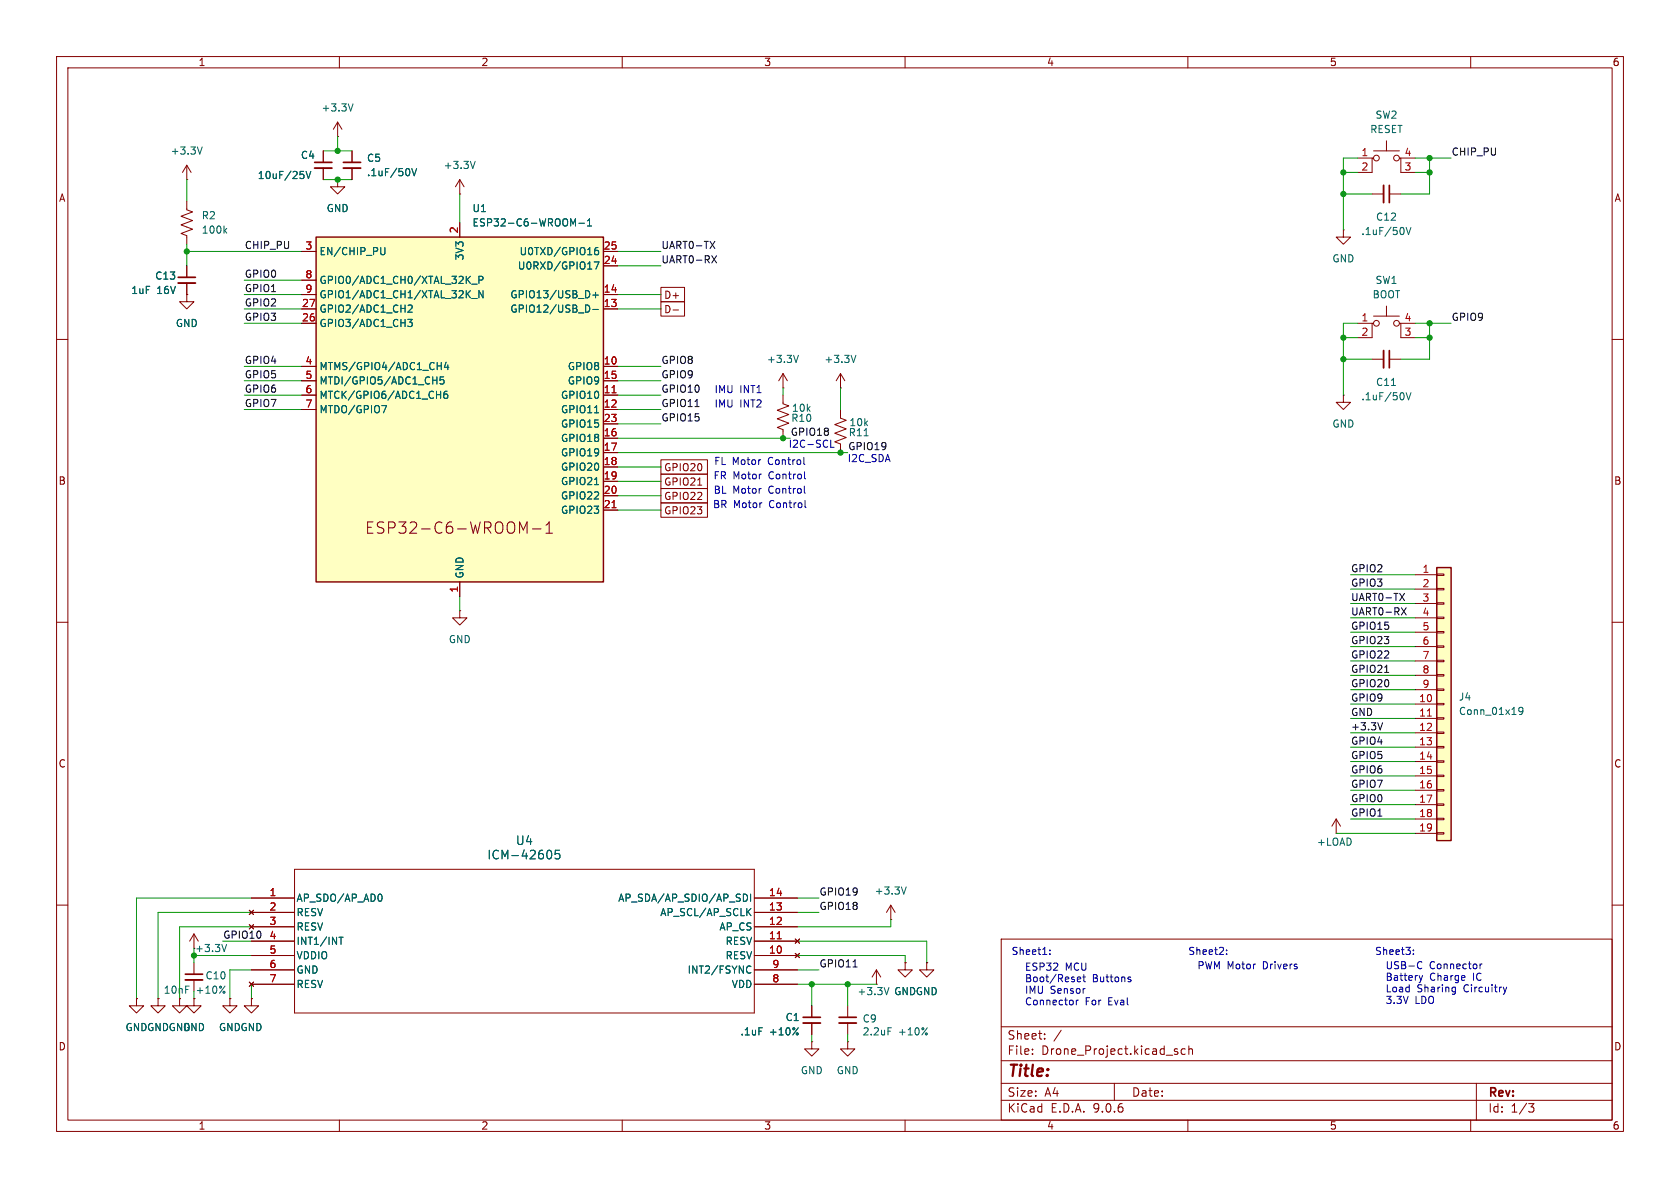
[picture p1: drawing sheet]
<svg xmlns="http://www.w3.org/2000/svg" width="297mm" height="210mm" viewBox="0 0 297 210" stroke-linecap="round" stroke-linejoin="round" font-family="sans-serif">
<g fill="none" stroke="#840000" stroke-width=".18">
<path d="M10 10h277v190h-277zM12 12h273v186h-273zM60 10v2M110 10v2M160 10v2M210 10v2M260 10v2M59.7 24.1h.1M59.7 31.8v1.2h1.3l-1.3 1.3-1.3-1.3h1.3M59.7 31.8h.1M59.7 21.6l-.8 1.3M59.7 21.6l.8 1.3"/>
<path d="M59.7 21.6v2.5M62.2 26.7v2M62.2 29.7v2.1M81.3 34.3h.1M81.3 31.8l-.8 1.2M81.3 31.8l.7 1.2M81.3 31.8v2.5M240 27.9h2.6M242.6 34.3h2M242.8 27.9h-.2v2.6h-2.6M242.8 26.7h4.6M245.1 24.9v1.8"/>
<path d="M245.6 34.3h2M247.4 27.9h.2v2.6h2.6M247.6 27.9h2.6M33 52.1v1.2h1.3l-1.3 1.3-1.3-1.3h1.3M33 52.1h.1M33 47v2M33 50v2.1M237.5 40.6v1.3h1.3l-1.3 1.3-1.3-1.3h1.3M237.5 40.6h.1M240 57.2h2.6M242.8 57.2h-.2v2.5h-2.6M242.8 55.9h4.6"/>
<path d="M245.1 54.1v1.8M247.4 57.2h.2v2.5h2.6M247.6 57.2h2.6M10 60h2M138.4 68.6h.1M138.4 69.9v1.5l1 .4-2 .7 2 .8-2 .7 2 .8-2 .8 1 .3v1.6M138.4 66l-.7 1.3M138.4 66l.8 1.3M138.4 66v2.6M148.6 68.6h.1M148.6 72.4v1.5l1 .4-2 .8 2 .7-2 .8 2 .7-2 .8 1 .4v1.5M148.6 66l-.8 1.3"/>
<path d="M148.6 66l.8 1.3M148.6 66v2.6M237.5 69.9v1.2h1.3l-1.3 1.3-1.3-1.3h1.3M237.5 69.9h.1M242.6 63.5h2M245.6 63.5h2M285 60h2M10 110h2M81.3 108v1.2h1.2l-1.2 1.3-1.3-1.3h1.3M81.3 108h.1M285 110h2M44.4 158.8h7.7"/>
<path d="M52.1 153.7h81.2v25.4h-81.2zM133.3 158.8h7.7M10 160h2M24.1 176.5v1.3h1.3l-1.3 1.3-1.2-1.3h1.2M24.1 176.5h.1M27.9 176.5v1.3h1.3l-1.3 1.3-1.2-1.3h1.2M27.9 176.5h.1M31.7 176.5v1.3h1.3l-1.3 1.3-1.2-1.3h1.2M31.7 176.5h.1M34.3 176.5v1.3h1.3l-1.3 1.3-1.3-1.3h1.3M34.3 176.5h.1M34.3 165.1l-.8 1.3"/>
<path d="M34.3 165.1l.8 1.3M34.3 165.1v2.5M34.3 170.2v2M34.3 173.2v2.1M40.6 176.5v1.3h1.3l-1.3 1.3-1.2-1.3h1.2M40.6 176.5h.1M44.1 160.9l.7 .8M44.1 163.4l.7 .8M44.1 173.6l.7 .8M44.4 176.5v1.3h1.3l-1.3 1.3-1.2-1.3h1.2M44.4 176.5h.1M44.4 161.3h7.7"/>
<path d="M44.4 163.8h7.7M44.4 166.4h7.7M44.4 168.9h7.7M44.4 171.5h7.7M44.4 174h7.7M44.8 160.9l-.7 .8M44.8 163.4l-.7 .8M44.8 173.6l-.7 .8M133.3 161.3h7.7M133.3 163.8h7.7M133.3 166.4h7.7M133.3 168.9h7.7"/>
<path d="M133.3 171.5h7.7M133.3 174h7.7M140.6 166l.8 .8M140.6 168.5l.8 .8M141.4 166l-.8 .8M141.4 168.5l-.8 .8M177 166h108v32h-108zM285 160h2M60 198v2M110 198v2M149.9 184.2v1.2h1.2l-1.2 1.3-1.3-1.3h1.3M149.9 184.2h.1"/>
<path d="M160 198v2M177 194.5h108M177 191.5h108M177 187.5h108M177 181.5h108M182.5 186.3v.1M182.5 185.5v.1M184.7 183.6v.1M184.7 182.8v.1M187.6 182.1l-1.3 2M197 191.5v3M207.8 185.9l.4 .1v.2l-.2 .2h-.3"/>
<path d="M207.8 185.4l.4 .1M209.5 185.5l-.4-.1-.3 .3v.4l.2 .2h.5M210 198v2M210.2 185.5l.2-.1 .3 .1 .1 .9M210.2 184.9v1.5M260 198v2M261 191.5v6.5M270.2 195.1h1l-.5 .6 .4 .1 .1 .5-.3 .3h-.4"/>
<circle cx="243.3" cy="27.9" r=".51"/>
<circle cx="246.9" cy="27.9" r=".51"/>
<circle cx="243.3" cy="57.2" r=".51"/>
<circle cx="246.9" cy="57.2" r=".51"/>
</g>
<g fill="none" stroke="#006464" stroke-width=".18">
<path d="M62.4 18.4l-.4 1.2M72.8 29.8l.4 1.3 .5-1.3M84 28.5l-.4 1.3M248.6 40.2l.4 1.3 .4-1.3M141.2 62.8l-.5 1.3M151.3 62.8l-.4 1.3M152.8 77h.7M246 68.1h.7M248.6 69.4l.4 1.3 .4-1.3M67.2 158.1a.79 .79 0 0 1 0 1.2M97.2 150.3a.95 .95 0 0 1 0 1.5M98.9 150.3h-.7l-.1 .7 .2-.1 .5 .1 .2 .2-.1 .5-.2 .1-.6-.1"/>
<path d="M131.4 158.1a.64 .64 0 0 1 .8 .6 .64 .64 0 0 1-.8 .6M132.7 158.1v1.2M40.1 166.9l-.5 1.3M59.9 165.7h.7M60.3 165.7v1.2M132.2 161.1l.6 .8M132.2 170.8h.3l.3 .1M132.8 160.6l-.8 .7M132.8 171.9l-.3 .1h-.3"/>
</g>
<path d="M137.4 166h.7" fill="none" stroke="#a90000" stroke-width=".18"/>
<path d="M60.7 28.7h3.1M245.6 32.8v3M31.5 49h3M245.6 62v3M32.8 172.2h3" fill="none" stroke="#840000" stroke-width=".3"/>
<path d="M60.7 29.7h3.1M244.6 32.8v3M31.5 50h3M244.6 62v3M32.8 173.2h3" fill="none" stroke="#840000" stroke-width=".33"/>
<path d="M55.9 41.9h50.8v61h-50.8z" fill="#ffffc2"/>
<path d="M55.9 41.9h50.8v61h-50.8z" fill="none" stroke="#840000" stroke-width=".25"/>
<g fill="none" stroke="#840000" stroke-width=".18">
<path d="M33 31.8h.1M33 35.6v1.5l1 .4-2 .7 2 .8-2 .8 2 .7-2 .8 1 .4v1.5M33 29.2l-.7 1.3M33 29.2l.8 1.3M33 29.2v2.6M57.1 26.7v2M57.1 29.7v2.1M81.3 39.4v2.5M53.3 44.5h2.6M53.3 49.5h2.6M53.3 52.1h2.6M53.3 54.6h2.6"/>
<path d="M53.3 57.2h2.6M106.7 44.5h2.5M106.7 52.1h2.5M106.7 54.6h2.5M106.7 47h2.5M53.3 64.8h2.6M53.3 67.3h2.6M53.3 69.9h2.6M53.3 72.4h2.6M106.7 64.8h2.5M106.7 67.3h2.5M106.7 69.9h2.5"/>
<path d="M106.7 72.4h2.5M106.7 74.9h2.5M106.7 77.5h2.5M92.5 93.7l.7-1.4v2M94.1 93.5h1.6M96.5 94.3h1.2M96.5 92.8l.6-.5v2M106.7 80h2.5M106.7 82.6h2.5M106.7 85.1h2.5M106.7 87.6h2.5M106.7 90.2h2.5"/>
<path d="M81.3 102.9v2.5M236.2 147.3h.1M236.2 144.8l-.7 1.3M236.2 144.8l.8 1.3M236.2 144.8v2.5M143.5 177.8v2M149.9 177.8v2M154.9 174h.1M154.9 171.5l-.7 1.2M154.9 171.5l.8 1.2M154.9 171.5v2.5M157.5 162.6h.1"/>
<path d="M157.5 160l-.8 1.3M157.5 160l.7 1.3M157.5 160v2.6M160 170.2v1.3h1.3l-1.3 1.2-1.3-1.2h1.3M160 170.2h.1M163.8 170.2v1.3h1.3l-1.3 1.2-1.2-1.2h1.2M163.8 170.2h.1M143.5 184.2v1.2h1.3l-1.3 1.3-1.3-1.3h1.3M143.5 184.2h.1M143.5 180.8v2.1M149.9 180.8v2.1"/>
</g>
<g fill="none" stroke="#006464" stroke-width=".18">
<path d="M35.7 26l-.4 1.2M53.7 30.9v.5M54.1 30.3l.4 1.3 .5-1.3M101.3 39.6l.4-.9v1.2M102.3 39.5h1M103.9 39.9h.7M103.9 39l.3-.3v1.2M39.7 40.7l.4 .5M40.1 40.4l-.5 .5M68 43.8v1.1l-.2 .1h-.4M72.1 56.5h.8l-.4 .4 .3 .2v.5l-.2 .1-.5-.1M72.2 54l.4-.1 .3 .4-.8 .9h.8"/>
<path d="M83.4 50.2h1M83.4 52.8h1M84.7 49.5l.6-.1 .1-.1-.1-.3-.6-.2v1.3M85.4 51.4v1.2l-.7-1.2v1.2M104 54l.3 .5-.3 .6M104.8 52.2h1M104.8 54.7h1M105 46.3h.9l-.6 1.3M105.3 51.7v.9M105.7 43.8h-.4a.86 .86 0 0 0 0 1.2l.5-.1v-.4l-.2-.3-.4 .1-.1 .2M67.5 71.7h.8l-.5 1.3M76.5 67.2h.7"/>
<path d="M77.2 69.8h.7M77.2 66.6v1.3M77.3 64.7h.7M77.9 69.2v1.2M78 64.1v1.2M78.4 66.6h-.6v.6l.2-.1 .4 .1 .1 .1-.1 .5-.1 .1-.5-.1M78.9 64l-.3 .9h.7M79 69.2h-.3a.86 .86 0 0 0 0 1.2l.4-.1 .1-.4-.3-.3h-.2l-.3 .3M79.2 64.5v.8M105.1 73h.7M105.1 85.7h.7M160.2 156.8l-.4 1.3"/>
<path d="M157.2 174.6l-.5 1.2M157 181.7h.6"/>
</g>
<path d="M108.2 69.4h.7M108.2 89.8h.7" fill="none" stroke="#a90000" stroke-width=".18"/>
<path d="M55.6 28.7h3.1M142 179.8h3M148.3 179.8h3.1" fill="none" stroke="#840000" stroke-width=".3"/>
<path d="M55.6 29.7h3.1M142 180.8h3M148.3 180.8h3.1" fill="none" stroke="#840000" stroke-width=".33"/>
<path d="M254 100.3h2.5v48.3h-2.5z" fill="#ffffc2"/>
<path d="M254 100.3h2.5v48.3h-2.5z" fill="none" stroke="#840000" stroke-width=".25"/>
<g fill="none" stroke="#840000" stroke-width=".18">
<path d="M57.1 26.7v2M57.1 29.7v2.1M59.7 31.8h.1M62.2 26.7v2M62.2 29.7v2.1M81.3 39.4v2.5M33 52.1h.1M33 47v2M33 50v2.1M53.3 44.5h2.6M53.3 49.5h2.6M53.3 52.1h2.6"/>
<path d="M53.3 54.6h2.6M53.3 57.2h2.6M106.7 44.5h2.5M106.7 52.1h2.5M106.7 54.6h2.5M106.7 47h2.5M116.8 53.3h4.2v2.6h-4.2zM116.8 50.8h4.2v2.5h-4.2zM119 54.8h1M53.3 64.8h2.6M53.3 67.3h2.6M53.3 69.9h2.6"/>
<path d="M53.3 72.4h2.6M106.7 64.8h2.5M106.7 67.3h2.5M106.7 69.9h2.5M106.7 72.4h2.5M106.7 74.9h2.5M106.7 77.5h2.5M106.7 80h2.5M106.7 82.6h2.5M106.7 85.1h2.5M106.7 87.6h2.5M106.7 90.2h2.5"/>
<path d="M116.8 81.3h8.3v2.5h-8.3zM116.8 86.4h8.3v2.5h-8.3zM116.8 83.8h8.3v2.6h-8.3zM116.8 88.9h8.3v2.5h-8.3zM123.3 85.8h.8M81.3 102.9v2.5M250.2 101.6h3.8M250.2 104.1h3.8M250.2 106.7h3.8M250.2 109.2h3.8M250.2 111.8h3.8M250.2 114.3h3.8"/>
<path d="M250.2 116.8h3.8M250.2 119.4h3.8M254 101.5h1.3v.2h-1.3zM254 104h1.3v.3h-1.3zM254 106.6h1.3v.2h-1.3zM254 109.1h1.3v.2h-1.3zM254 111.6h1.3v.3h-1.3zM254 114.2h1.3v.2h-1.3zM254 116.7h1.3v.3h-1.3zM254 119.3h1.3v.2h-1.3zM250.2 121.9h3.8M250.2 124.5h3.8"/>
<path d="M250.2 127h3.8M250.2 129.5h3.8M250.2 132.1h3.8M250.2 134.6h3.8M250.2 137.2h3.8M250.2 139.7h3.8M254 121.8h1.3v.2h-1.3zM254 124.3h1.3v.3h-1.3zM254 126.9h1.3v.2h-1.3zM254 129.4h1.3v.3h-1.3zM254 132h1.3v.2h-1.3zM254 134.5h1.3v.2h-1.3z"/>
<path d="M254 137h1.3v.3h-1.3zM254 139.6h1.3v.2h-1.3zM44.4 158.8h7.7M133.3 158.8h7.7M250.2 142.2h3.8M250.2 144.8h3.8M250.2 147.3h3.8M254 142.1h1.3v.3h-1.3zM254 144.7h1.3v.2h-1.3zM254 147.2h1.3v.2h-1.3zM24.1 176.5h.1M27.9 176.5h.1"/>
<path d="M31.7 176.5h.1M34.3 176.5h.1M40.6 176.5h.1M44.1 160.9l.7 .8M44.1 163.4l.7 .8M44.1 173.6l.7 .8M44.4 176.5h.1M44.4 161.3h7.7M44.4 163.8h7.7M44.4 166.4h7.7M44.4 168.9h7.7M44.4 171.5h7.7"/>
<path d="M44.4 174h7.7M44.8 160.9l-.7 .8M44.8 163.4l-.7 .8M44.8 173.6l-.7 .8M133.3 161.3h7.7M133.3 163.8h7.7M133.3 166.4h7.7M133.3 168.9h7.7M133.3 171.5h7.7M133.3 174h7.7M140.6 166l.8 .8M140.6 168.5l.8 .8"/>
<path d="M141.4 166l-.8 .8M141.4 168.5l-.8 .8M143.5 177.8v2M160 170.2h.1M163.8 170.2h.1M143.5 180.8v2.1"/>
</g>
<path d="M108.2 69.4h.7M108.2 89.8h.7M252.3 126.6h.8M137.4 166h.7" fill="none" stroke="#a90000" stroke-width=".18"/>
<g fill="none" stroke="#006464" stroke-width=".18">
<path d="M53.7 30.9v.5M54.1 30.3l.4 1.3 .5-1.3M72.8 29.8l.4 1.3 .5-1.3M101.3 39.6l.4-.9v1.2M102.3 39.5h1M103.9 39.9h.7M103.9 39l.3-.3v1.2M68 43.8v1.1l-.2 .1h-.4M72.1 56.5h.8l-.4 .4 .3 .2v.5l-.2 .1-.5-.1M72.2 54l.4-.1 .3 .4-.8 .9h.8M83.4 50.2h1M83.4 52.8h1"/>
<path d="M84.7 49.5l.6-.1 .1-.1-.1-.3-.6-.2v1.3M85.4 51.4v1.2l-.7-1.2v1.2M104 54l.3 .5-.3 .6M104.8 52.2h1M104.8 54.7h1M105 46.3h.9l-.6 1.3M105.3 51.7v.9M105.7 43.8h-.4a.86 .86 0 0 0 0 1.2l.5-.1v-.4l-.2-.3-.4 .1-.1 .2M67.5 71.7h.8l-.5 1.3M76.5 67.2h.7M77.2 69.8h.7M77.2 66.6v1.3"/>
<path d="M77.3 64.7h.7M77.9 69.2v1.2M78 64.1v1.2M78.4 66.6h-.6v.6l.2-.1 .4 .1 .1 .1-.1 .5-.1 .1-.5-.1M78.9 64l-.3 .9h.7M79 69.2h-.3a.86 .86 0 0 0 0 1.2l.4-.1 .1-.4-.3-.3h-.2l-.3 .3M79.2 64.5v.8M105.1 73h.7M105.1 85.7h.7M269.2 125.6l-.2 .2h-.4l-.1-.2 .1-.5 .4-.1 .2 .2a.84 .84 0 0 1-.3 1.1h-.3M67.2 158.1a.79 .79 0 0 1 0 1.2M97.2 150.3a.95 .95 0 0 1 0 1.5"/>
<path d="M98.9 150.3h-.7l-.1 .7 .2-.1 .5 .1 .2 .2-.1 .5-.2 .1-.6-.1M131.4 158.1a.64 .64 0 0 1 .8 .6 .64 .64 0 0 1-.8 .6M132.7 158.1v1.2M59.9 165.7h.7M60.3 165.7v1.2M132.2 161.1l.6 .8M132.2 170.8h.3l.3 .1M132.8 160.6l-.8 .7M132.8 171.9l-.3 .1h-.3"/>
</g>
<path d="M125.5 42.7l.9 1.2M125.8 45.2l.9 1.3M126.4 42.7l-.9 1.2M126.7 45.2l-.9 1.3M122.9 71.9h.7M244.8 118.9h.7M247.4 104.9l.9 1.3M247.8 107.4l.8 1.3M248.3 104.9l-.9 1.3M248.6 107.4l-.8 1.3M244.4 127.8l-.4 1.2M150.8 170.9h.7" fill="none" stroke="#0f0f0f" stroke-width=".18"/>
<g fill="none" stroke="#009600" stroke-width=".18">
<path d="M33 31.8v3.8M57.1 26.7h5.1M57.1 31.8h5.1M59.7 24.1v2.6M81.3 34.3v5.1M237.5 30.5h2.5M237.5 34.3h5.1M240 27.9h-2.5v12.7M250.2 30.5h2.5M250.2 27.9h6.3M252.7 27.9v6.4h-5.1M33 43.2v3.8"/>
<path d="M33 44.5h20.3M43.2 57.2h10.1M43.2 54.6h10.1M43.2 49.5h10.1M43.2 52.1h10.1M109.2 44.5h7.6M109.2 54.6h7.6M109.2 52.1h7.6M109.2 47h7.6M237.5 59.7h2.5M240 57.2h-2.5v12.7M250.2 57.2h6.3"/>
<path d="M250.2 59.7h2.5M252.7 57.2v6.3h-5.1M43.2 67.3h10.1M43.2 64.8h10.1M43.2 69.9h10.1M43.2 72.4h10.1M109.2 67.3h7.6M109.2 64.8h7.6M109.2 69.9h7.6M109.2 72.4h7.6M109.2 77.5h30.5M109.2 74.9h7.6"/>
<path d="M138.4 68.6v1.3M148.6 68.6v3.8M237.5 63.5h5.1M109.2 87.6h7.6M109.2 85.1h7.6M109.2 90.2h7.6M109.2 80h40.7M109.2 82.6h7.6M81.3 105.4v2.6M238.8 116.8h11.4M238.8 114.3h11.4M238.8 106.7h11.4"/>
<path d="M238.8 109.2h11.4M238.8 111.8h11.4M238.8 119.4h11.4M238.8 104.1h11.4M238.8 101.6h11.4M238.8 121.9h11.4M238.8 127h11.4M238.8 129.5h11.4M238.8 124.5h11.4M238.8 139.7h11.4M238.8 137.2h11.4M238.8 132.1h11.4"/>
<path d="M238.8 134.6h11.4M44.4 158.8h-20.3v17.7M141 158.8h3.8M236.2 147.3h14M238.8 144.8h11.4M238.8 142.2h11.4M34.3 175.3v1.2M39.4 166.4h5M44.4 163.8h-12.7v12.7M44.4 168.9h-10.1v1.3M44.4 161.3h-16.5v15.2M44.4 171.5h-3.8v5"/>
<path d="M44.4 174v2.5M141 168.9h19v1.3M141 161.3h3.8M141 174h13.9M141 171.5h3.8M141 166.4h22.8v3.8M143.5 174v3.8M149.9 174v3.8M157.5 162.6v1.2h-16.5M143.5 182.9v1.3M149.9 182.9v1.3"/>
</g>
<g fill="none" stroke="#0000c2" stroke-width=".18">
<path d="M146.9 77.8v1.3h.6M142.1 80.8v1.1l.2 .2M142.2 85.9v1.1l.2 .2M142.2 83.4v1.1l.2 .2M142.3 88.5v1.1l.2 .1M185.6 168.6v.1M185.6 167.9v.2M190.3 176.8v.8M190.5 173.1l.6-.1-.1-.2-.4-.1-.1 .2v.6h.5M190.6 176.8l-.3 .2M191.4 172.7h.5M191.6 172.3v1.1l.3 .2"/>
<path d="M199.6 173.1l.3 .1v.2l-.1 .2h-.3M199.6 172.7l.3 .1M216.8 168.6v.1M216.8 167.9v.2M249.9 168.6v.1M249.9 167.9v.2M250.8 170h.3l.3 .1M250.9 172.5l.3 .8M251.2 173.3l-.2 .4M251.4 171.1l-.3 .2-.3-.1M251.5 172.5l-.3 .8M257.3 174.5v1l-.2 .3"/>
<path d="M257.3 175.3h-.4M261.6 170.4v.9M262 170.4l-.4 .2M265.8 174.5l.3 .8M266.1 175.3l-.2 .3M266.4 174.5l-.3 .8"/>
</g>
<g fill="#009600" stroke="#009600" stroke-width=".18">
<circle cx="237.5" cy="59.7" r=".46"/>
<circle cx="237.5" cy="30.5" r=".46"/>
<circle cx="237.5" cy="63.5" r=".46"/>
<circle cx="237.5" cy="34.3" r=".46"/>
<circle cx="252.7" cy="27.9" r=".46"/>
<circle cx="252.7" cy="30.5" r=".46"/>
<circle cx="252.7" cy="57.2" r=".46"/>
<circle cx="252.7" cy="59.7" r=".46"/>
<circle cx="138.4" cy="77.5" r=".46"/>
<circle cx="148.6" cy="80" r=".46"/>
<circle cx="34.3" cy="168.9" r=".46"/>
<circle cx="59.7" cy="26.7" r=".46"/>
<circle cx="59.7" cy="31.8" r=".46"/>
<circle cx="33" cy="44.5" r=".46"/>
<circle cx="143.5" cy="174" r=".46"/>
<circle cx="149.9" cy="174" r=".46"/>
</g>
<g font-size="2.8" fill="#840000">
<text x="64.5" y="94.6">ESP32-C6-WROOM-1</text>
<text x="178" y="190.9">Title:</text>
</g>
<g font-size="2.1" fill="#006464">
<text x="91.1" y="149.6">U4</text>
<text x="86.1" y="152.1">ICM-42605</text>
</g>
<g font-size="2.1" fill="#840000">
<text x="178" y="184">Sheet:</text>
<text x="178" y="186.7">File:</text>
<text x="184.1" y="186.7">Drone_Project.kicad_sch</text>
<text x="178" y="196.9">KiCad</text>
<text x="178" y="194.1">Size:</text>
<text x="184.7" y="194.1">A4</text>
<text x="185.7" y="196.9">E.D.A.</text>
<text x="193.3" y="196.9">9.0.6</text>
<text x="200" y="194.1">Date:</text>
<text x="263" y="194.3">Rev:</text>
<text x="263" y="196.9">Id:</text>
<text x="267.1" y="196.9">1/3</text>
</g>
<g font-size="1.8" fill="#840000">
<text x="35" y="11.9">1</text>
<text x="85" y="11.9">2</text>
<text x="135" y="11.9">3</text>
<text x="185" y="11.9">4</text>
<text x="235" y="11.9">5</text>
<text x="285" y="11.9">6</text>
<text x="10.3" y="35.9">A</text>
<text x="285.3" y="35.9">A</text>
<text x="117.3" y="53">D+</text>
<text x="117.3" y="55.6">D-</text>
<text x="117.3" y="83.5">GPIO20</text>
<text x="10.3" y="85.9">B</text>
<text x="117.3" y="88.6">GPIO22</text>
<text x="117.3" y="86">GPIO21</text>
<text x="285.3" y="85.9">B</text>
<text x="117.3" y="91.1">GPIO23</text>
<text x="10.3" y="135.9">C</text>
<text x="285.3" y="135.9">C</text>
<text x="10.3" y="185.9">D</text>
<text x="285.3" y="185.9">D</text>
<text x="35" y="199.9">1</text>
<text x="85" y="199.9">2</text>
<text x="135" y="199.9">3</text>
<text x="185" y="199.9">4</text>
<text x="235" y="199.9">5</text>
<text x="285" y="199.9">6</text>
</g>
<g font-size="1.8" fill="#006464">
<text x="56.7" y="19.9">+3.3V</text>
<text x="242.1" y="23.7">RESET</text>
<text x="243.1" y="21.2">SW2</text>
<text x="30.1" y="27.5">+3.3V</text>
<text x="53.1" y="28.3">C4</text>
<text x="64.8" y="28.8">C5</text>
<text x="45.5" y="31.9">10uF/25V</text>
<text x="64.8" y="31.3">.1uF/50V</text>
<text x="78.3" y="30.1">+3.3V</text>
<text x="35.6" y="39">R2</text>
<text x="35.6" y="41.5">100k</text>
<text x="57.7" y="37.7">GND</text>
<text x="83.4" y="40.2">ESP32-C6-WROOM-1</text>
<text x="83.4" y="37.7">U1</text>
<text x="240.6" y="41.8">.1uF/50V</text>
<text x="243.2" y="39.2">C12</text>
<text x="56.4" y="45.3">EN/CHIP_PU</text>
<text x="82.1" y="46.1" transform="rotate(-90 82.1 46.1)">3V3</text>
<text x="91.5" y="47.9">U0RXD/GPIO17</text>
<text x="91.8" y="45.3">U0TXD/GPIO16</text>
<text x="235.5" y="46.6">GND</text>
<text x="23.1" y="52.2">1uF</text>
<text x="27.3" y="49.6">C13</text>
<text x="27.7" y="52.2">16V</text>
<text x="56.4" y="50.4">GPIO0/ADC1_CH0/XTAL_32K_P</text>
<text x="56.4" y="52.9">GPIO1/ADC1_CH1/XTAL_32K_N</text>
<text x="90.1" y="52.9">GPIO13/USB_D+</text>
<text x="242.6" y="52.9">BOOT</text>
<text x="243.1" y="50.4">SW1</text>
<text x="31" y="58">GND</text>
<text x="56.4" y="55.5">GPIO2/ADC1_CH2</text>
<text x="56.4" y="58">GPIO3/ADC1_CH3</text>
<text x="90.1" y="55.5">GPIO12/USB_D-</text>
<text x="56.4" y="65.6">MTMS/GPIO4/ADC1_CH4</text>
<text x="100.3" y="65.6">GPIO8</text>
<text x="135.5" y="64.4">+3.3V</text>
<text x="145.6" y="64.4">+3.3V</text>
<text x="56.4" y="68.2">MTDI/GPIO5/ADC1_CH5</text>
<text x="56.4" y="70.7">MTCK/GPIO6/ADC1_CH6</text>
<text x="99.1" y="70.7">GPIO10</text>
<text x="100.3" y="68.2">GPIO9</text>
<text x="240.6" y="71">.1uF/50V</text>
<text x="243.2" y="68.4">C11</text>
<text x="56.4" y="73.3">MTDO/GPIO7</text>
<text x="99.1" y="73.3">GPIO11</text>
<text x="99.1" y="75.8">GPIO15</text>
<text x="139.8" y="74.8">R10</text>
<text x="139.9" y="73">10k</text>
<text x="149.9" y="77.3">R11</text>
<text x="150.1" y="75.5">10k</text>
<text x="235.5" y="75.8">GND</text>
<text x="99.1" y="78.3">GPIO18</text>
<text x="99.1" y="80.9">GPIO19</text>
<text x="99.1" y="83.4">GPIO20</text>
<text x="99.1" y="86">GPIO21</text>
<text x="99.1" y="88.5">GPIO22</text>
<text x="99.1" y="91">GPIO23</text>
<text x="82.1" y="102.4" transform="rotate(-90 82.1 102.4)">GND</text>
<text x="79.2" y="113.9">GND</text>
<text x="257.8" y="124.1">J4</text>
<text x="257.8" y="126.6">Conn_01x19</text>
<text x="232.7" y="149.7">+LOAD</text>
<text x="52.3" y="159.6">AP_SDO/AP_AD0</text>
<text x="109.2" y="159.6">AP_SDA/AP_SDIO/AP_SDI</text>
<text x="154.5" y="158.3">+3.3V</text>
<text x="52.3" y="162.2">RESV</text>
<text x="52.3" y="164.7">RESV</text>
<text x="52.3" y="167.2">INT1/INT</text>
<text x="116.6" y="162.2">AP_SCL/AP_SCLK</text>
<text x="127.1" y="164.7">AP_CS</text>
<text x="128.2" y="167.2">RESV</text>
<text x="36.2" y="173.3">C10</text>
<text x="52.3" y="169.8">VDDIO</text>
<text x="52.3" y="172.3">GND</text>
<text x="121.5" y="172.3">INT2/FSYNC</text>
<text x="128.2" y="169.8">RESV</text>
<text x="28.9" y="175.9">10nF</text>
<text x="34.7" y="175.9">+10%</text>
<text x="52.3" y="174.9">RESV</text>
<text x="129.3" y="174.9">VDD</text>
<text x="151.5" y="176.1">+3.3V</text>
<text x="158" y="176.1">GNDGND</text>
<text x="22.1" y="182.5">GNDGNDGND</text>
<text x="32.3" y="182.5">GND</text>
<text x="38.6" y="182.5">GNDGND</text>
<text x="130.8" y="183.2">.1uF</text>
<text x="136" y="183.2">+10%</text>
<text x="138.8" y="180.7">C1</text>
<text x="152.4" y="180.9">C9</text>
<text x="152.4" y="183.2">2.2uF</text>
<text x="158.8" y="183.2">+10%</text>
<text x="141.5" y="190.1">GND</text>
<text x="147.8" y="190.1">GND</text>
</g>
<g font-size="1.8" fill="#a90000">
<text x="240.6" y="27.7">1</text>
<text x="248.2" y="27.7">4</text>
<text x="240.6" y="30.2">2</text>
<text x="248.2" y="30.2">3</text>
<text x="81" y="41.3" transform="rotate(-90 81 41.3)">2</text>
<text x="53.9" y="44.2">3</text>
<text x="106.6" y="44.2">25</text>
<text x="106.6" y="46.7">24</text>
<text x="53.9" y="49.3">8</text>
<text x="53.9" y="51.8">9</text>
<text x="106.6" y="51.8">14</text>
<text x="53.3" y="54.4">27</text>
<text x="53.3" y="56.9">26</text>
<text x="106.6" y="54.4">13</text>
<text x="240.6" y="56.9">1</text>
<text x="240.6" y="59.4">2</text>
<text x="248.2" y="56.9">4</text>
<text x="248.2" y="59.4">3</text>
<text x="53.9" y="64.5">4</text>
<text x="106.6" y="64.5">10</text>
<text x="53.9" y="67.1">5</text>
<text x="53.9" y="69.6">6</text>
<text x="106.6" y="67.1">15</text>
<text x="106.6" y="69.6">11</text>
<text x="53.9" y="72.1">7</text>
<text x="106.6" y="72.1">12</text>
<text x="106.6" y="74.7">23</text>
<text x="106.6" y="77.2">16</text>
<text x="106.6" y="79.8">17</text>
<text x="106.6" y="82.3">18</text>
<text x="106.6" y="84.8">19</text>
<text x="106.6" y="87.4">20</text>
<text x="106.6" y="89.9">21</text>
<text x="251.4" y="101.3">1</text>
<text x="81" y="104.8" transform="rotate(-90 81 104.8)">1</text>
<text x="251.4" y="103.9">2</text>
<text x="251.4" y="106.4">3</text>
<text x="251.4" y="109">4</text>
<text x="251.4" y="111.5">5</text>
<text x="251.4" y="114">6</text>
<text x="251.4" y="116.6">7</text>
<text x="251.4" y="119.1">8</text>
<text x="250.8" y="124.2">10</text>
<text x="251.4" y="121.7">9</text>
<text x="250.8" y="126.7">11</text>
<text x="250.8" y="129.3">12</text>
<text x="250.8" y="131.8">13</text>
<text x="250.8" y="134.4">14</text>
<text x="250.8" y="136.9">15</text>
<text x="250.8" y="139.4">16</text>
<text x="250.8" y="142">17</text>
<text x="250.8" y="144.5">18</text>
<text x="250.8" y="147.1">19</text>
<text x="47.6" y="158.5">1</text>
<text x="47.6" y="161">2</text>
<text x="135.8" y="158.5">14</text>
<text x="135.8" y="161">13</text>
<text x="47.6" y="163.6">3</text>
<text x="47.6" y="166.1">4</text>
<text x="135.8" y="163.6">12</text>
<text x="135.8" y="166.1">11</text>
<text x="47.6" y="168.7">5</text>
<text x="47.6" y="171.2">6</text>
<text x="47.6" y="173.7">7</text>
<text x="135.8" y="168.7">10</text>
<text x="136.5" y="171.2">9</text>
<text x="136.5" y="173.7">8</text>
</g>
<g font-size="1.8" fill="#0f0f0f">
<text x="256.5" y="27.6">CHIP_PU</text>
<text x="43.2" y="44.1">CHIP_PU</text>
<text x="116.8" y="46.6">UART0-RX</text>
<text x="116.8" y="44.1">UART0-TX</text>
<text x="43.2" y="51.7">GPIO1</text>
<text x="43.2" y="49.2">GPIO0</text>
<text x="43.2" y="56.8">GPIO3</text>
<text x="43.2" y="54.3">GPIO2</text>
<text x="256.5" y="56.8">GPIO9</text>
<text x="43.2" y="64.4">GPIO4</text>
<text x="116.8" y="64.4">GPIO8</text>
<text x="43.2" y="69.5">GPIO6</text>
<text x="43.2" y="67">GPIO5</text>
<text x="116.8" y="69.5">GPIO10</text>
<text x="116.8" y="67">GPIO9</text>
<text x="43.2" y="72">GPIO7</text>
<text x="116.8" y="72">GPIO11</text>
<text x="116.8" y="74.6">GPIO15</text>
<text x="139.7" y="77.1">GPIO18</text>
<text x="149.9" y="79.7">GPIO19</text>
<text x="238.8" y="101.3">GPIO2</text>
<text x="238.8" y="106.3">UART0-TX</text>
<text x="238.8" y="103.8">GPIO3</text>
<text x="238.8" y="114">GPIO23</text>
<text x="238.8" y="108.9">UART0-RX</text>
<text x="238.8" y="111.4">GPIO15</text>
<text x="238.8" y="119">GPIO21</text>
<text x="238.8" y="116.5">GPIO22</text>
<text x="238.8" y="124.1">GPIO9</text>
<text x="238.8" y="121.6">GPIO20</text>
<text x="238.8" y="126.7">GND</text>
<text x="238.8" y="131.7">GPIO4</text>
<text x="238.8" y="129.2">+3.3V</text>
<text x="238.8" y="136.8">GPIO6</text>
<text x="238.8" y="134.3">GPIO5</text>
<text x="238.8" y="139.4">GPIO7</text>
<text x="238.8" y="141.9">GPIO0</text>
<text x="238.8" y="144.4">GPIO1</text>
<text x="144.8" y="158.4">GPIO19</text>
<text x="144.8" y="160.9">GPIO18</text>
<text x="39.4" y="166">GPIO10</text>
<text x="144.8" y="171.1">GPIO11</text>
</g>
<g font-size="1.8" fill="#0000c2">
<text x="126.2" y="69.7">IMU</text>
<text x="130.8" y="69.7">INT1</text>
<text x="126.2" y="72.2">IMU</text>
<text x="130.8" y="72.2">INT2</text>
<text x="126.2" y="82.4">FL Motor</text>
<text x="135.9" y="82.4">Control</text>
<text x="139.3" y="79.4">I2C-SCL</text>
<text x="149.8" y="81.9">I2C_SDA</text>
<text x="126" y="84.9">FR Motor</text>
<text x="126.1" y="87.5">BL</text>
<text x="129.5" y="87.5">Motor</text>
<text x="136" y="87.5">Control</text>
<text x="136" y="84.9">Control</text>
<text x="125.9" y="90">BR</text>
<text x="129.7" y="90">Motor</text>
<text x="136.1" y="90">Control</text>
<text x="178.7" y="169">Sheet1:</text>
<text x="181.1" y="171.8">ESP32</text>
<text x="181.1" y="173.8">Boot/Reset</text>
<text x="188.3" y="171.8">MCU</text>
<text x="193.1" y="173.8">Buttons</text>
<text x="210" y="169">Sheet2:</text>
<text x="211.6" y="171.6">PWM Motor</text>
<text x="223.4" y="171.6">Drivers</text>
<text x="243" y="169">Sheet3:</text>
<text x="244.9" y="171.5">USB-C</text>
<text x="244.9" y="173.6">Battery</text>
<text x="252.7" y="171.5">Connector</text>
<text x="252.7" y="173.6">Charge</text>
<text x="260.5" y="173.6">IC</text>
<text x="181.1" y="175.9">IMU</text>
<text x="181.1" y="177.9">Connector</text>
<text x="185.7" y="175.9">Sensor</text>
<text x="191.8" y="177.9">For</text>
<text x="196" y="177.9">Eval</text>
<text x="244.9" y="175.6">Load</text>
<text x="244.9" y="177.7">3.3V</text>
<text x="250.1" y="177.7">LDO</text>
<text x="250.5" y="175.6">Sharing</text>
<text x="258.9" y="175.6">Circuitry</text>
</g>
<text font-size="1.8" fill="#009600" x="34.4" y="168.5">+3.3V</text>
</svg>
